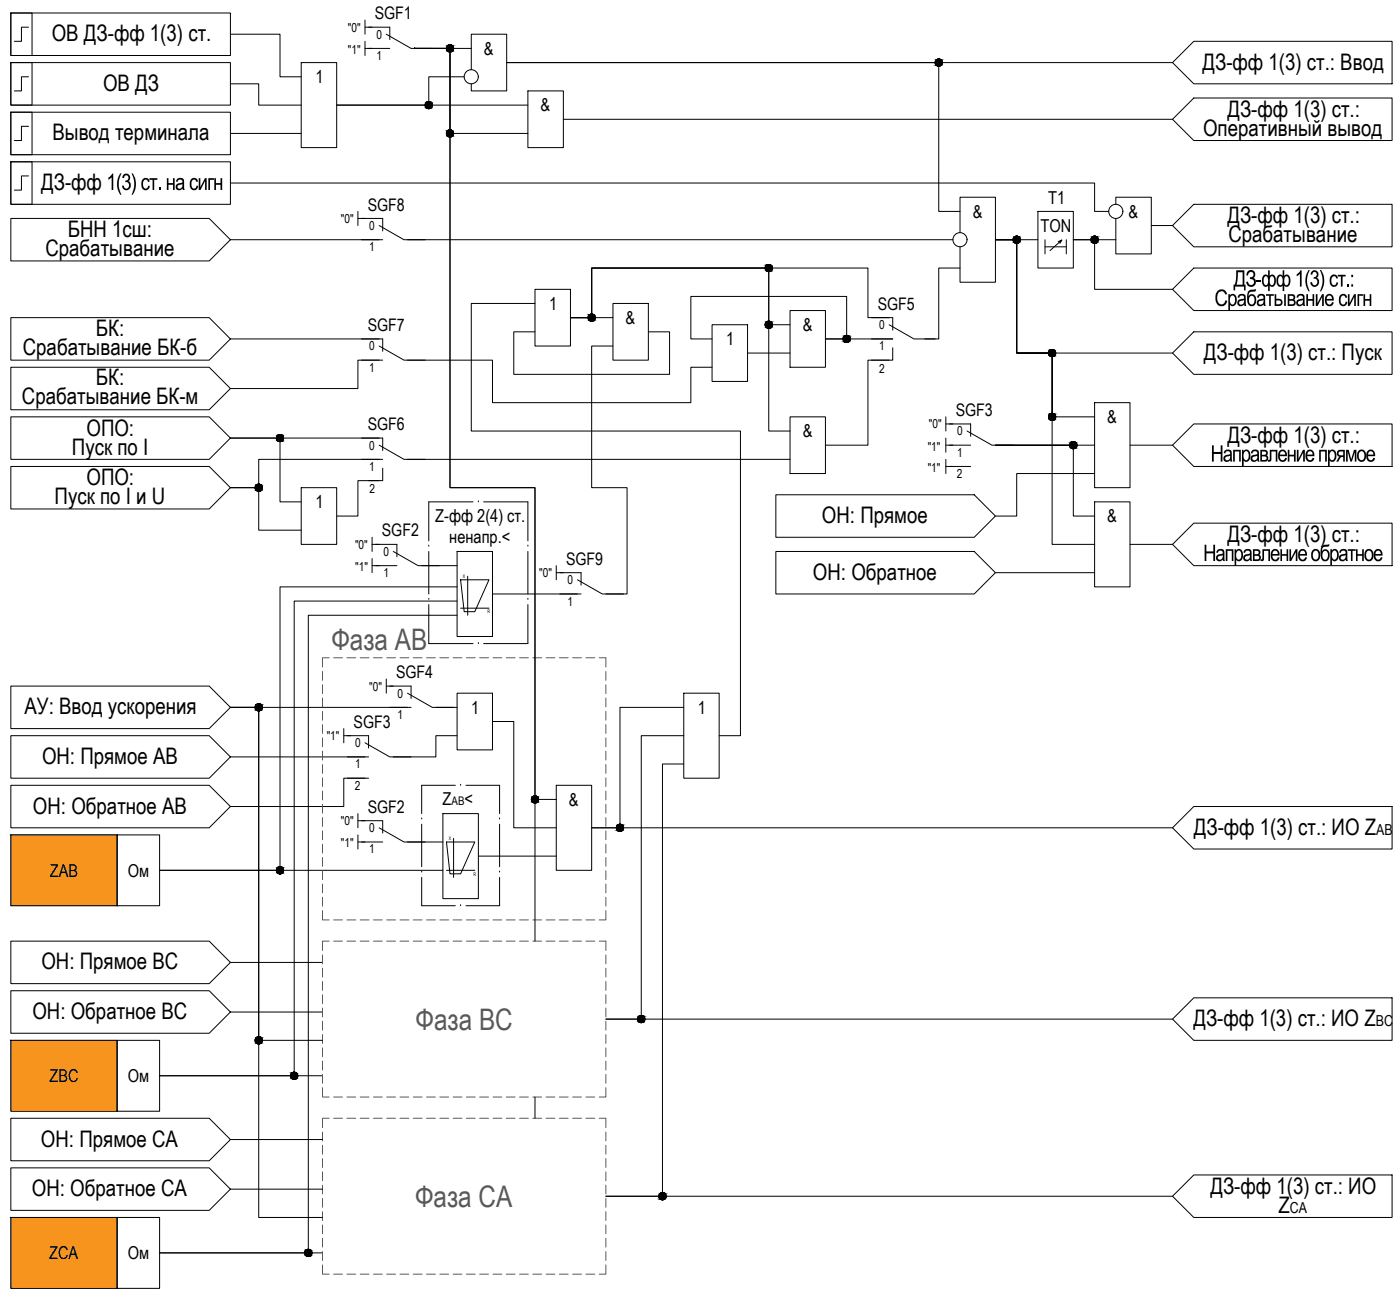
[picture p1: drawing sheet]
<svg xmlns="http://www.w3.org/2000/svg" width="844mm" height="780mm" viewBox="0 0 844 780" stroke-linecap="round" stroke-linejoin="round" font-family="sans-serif">
<!-- layer: 0 -->
<g fill="#f7941d" stroke="#f7941d" stroke-width=".6">
<path d="M7 503l64 43v-43zM7 503l64 43h-64z"/>
<path d="M7 627l64 43v-43zM7 627l64 43h-64z"/>
<path d="M7 734l64 42v-42zM7 734l64 42h-64z"/>
</g>
<g fill="none" stroke="#000" stroke-width=".6">
<path d="M7 8h12v25h-12zM7 8h132v25h-132zM17 16h-4v9h-4M220 12v9M220 16h4M7 38h12v25h-12zM7 38h132v25h-132zM139 21h30v25h13M182 38h21v51h-21zM220 25v8M220 29h4M250 29h.1"/>
<path d="M250 29h21v51h47M250 29h21v265h51v188h13M250 29h21v265h51v273M250 29h34M707 38h-402h261v89h13M719 25h120v26h-120l-12-13zM17 46h-4v9h-4M139 51h17v12h26M280 46h-22v17h-55h115M284 42v-21h21v34h-21v-4M318 55h22v34h-22zM719 59h120v26h-120l-12-13z"/>
<path d="M7 68h12v25h-12zM7 68h132v25h-132zM17 76h-4v9h-4M340 72h367M7 97h12v26h-12zM7 97h132v26h-132zM139 80h43M17 106h-4v9h-4M139 110h521v17h8M7 132h119l13 12-13 13h-119zM216 127v9M216 132h4"/>
<path d="M626 127h21v35h-21zM672 123v-4h22v34h-22v-21M694 136h13M707 136l12-13h120v26h-120zM139 144h90M246 144h328M579 140v-21h21v51h-21v-21M626 144h-26h13v69h94M630 144v9M630 149h13M638 146l2-1-7 6M640 145l-1 2"/>
<path d="M643 144v9M672 144h-25h13v30h47M322 174h22v34h-22zM579 162h-13v42h-9M719 162h120v25h-120l-12-13zM7 191h119l13 13-13 13h-119zM322 183h-38v77h162v183h-13M322 200h-12v26h94v-26h-13M344 191h13v-29h106v98h13M344 191h13v-29h106v34h13M344 191h13v-29h166v29h13M344 191h25"/>
<path d="M369 183h22v34h-22zM429 196h22v34h-22zM476 187h21v34h-21zM139 204h90M229 217h-13v17h-77M246 217h51v26h119v-22h13M369 208h-12v86h21v64h-13M429 204h-13v-25h94v25h-13h41M451 213h25M536 217h-13v51h-26M538 210v7h-13M707 213l12-13h120v26h-120z"/>
<path d="M7 221h119l13 13-13 13h-119zM7 251h119l13 13-13 13h-119zM476 251h21v34h-21zM570 251v9M570 255h4M660 251h-26v-38h-21v-69h-13h13v69h21v115h26M660 243h21v51h-21zM139 264h30v38h13M139 264h90M229 277h-73v17h-17M246 277h230M570 264v9"/>
<path d="M570 277v8M570 268h4M660 268h-60h47v43h13M681 268h26M707 268l12-13h120v26h-120zM7 281h119l13 13-13 13h-119zM139 294h17v25h26M182 294h21v34h-21zM229 290h-13v21h-13M231 282v8h-9M468 298h119l13 13-13 13h-119zM570 281h15"/>
<path d="M660 285h-47v26h-13M660 302h21v52h-21zM224 328h5M224 324v8M224 337v8M275 332h22v51h-22zM468 332h119l13 13-13 13h-119zM681 328h26M707 328l12-13h120v26h-120zM224 341h5M254 341h21M275 354h-106v170h-73h171"/>
<path d="M278 349h17l-9 20h-6zM282 347v24M297 358h51M335 341v8M335 345h5M600 345h60M275 362h-98v286h-81h98M275 371h-89v384h-90h98M278 366h17M233 409v9M233 413h4M275 418h22v34h-22z"/>
<path d="M412 418h21v51h-21zM139 426l-13 13h-119v-26h119l13 13h107M139 426h17v201h38M139 426h17v308h38M207 439v9M263 426h12M297 435h13v64h25M412 426h-38v73h-17h350M7 443h119l13 13-13 13h-119zM139 456h81M207 443h4M275 443h-12v13h-26"/>
<path d="M412 443h-26v171h-21h342M7 473h119l13 13-13 13h-119zM209 469h13M220 469h-13v17h-68M335 473h22v51h-22zM412 460h-13v261h-34h342M216 490v9M216 494h4M267 490h21v51h-21zM707 499l12-13h120v26h-120zM7 503h64v43h-64zM71 503h25v43h-25z"/>
<path d="M216 503v9M216 507h4M246 507h21M269 507h17l-8 20h-7zM273 505v24M288 516h47M269 524h17M7 567h119l13 13-13 13h-119zM139 580h55M7 597h119l13 13-13 13h-119zM139 610h55M707 614l12-13h120v26h-120z"/>
<path d="M7 627h64v43h-64zM71 627h25v43h-25zM7 674h119l13 13-13 12h-119zM322 661v13M139 687h55M7 704h119l13 12-13 13h-119zM139 716h55M7 734h64v42h-64zM71 734h25v42h-25zM707 721l12-13h120v26h-120z"/>
<circle cx="271" cy="29" r="2.1"/>
<circle cx="566" cy="38" r="2.1"/>
<circle cx="284" cy="46" r="4"/>
<circle cx="258" cy="63" r="2.1"/>
<circle cx="271" cy="80" r="2.1"/>
<circle cx="672" cy="127" r="4"/>
<circle cx="579" cy="144" r="4"/>
<circle cx="613" cy="144" r="2.1"/>
<circle cx="660" cy="144" r="2.1"/>
<circle cx="463" cy="161" r="2.1"/>
<circle cx="357" cy="191" r="2.1"/>
<circle cx="463" cy="196" r="2.1"/>
<circle cx="510" cy="204" r="2.1"/>
<circle cx="634" cy="213" r="2.1"/>
<circle cx="634" cy="251" r="2.1"/>
<circle cx="169" cy="264" r="2.1"/>
<circle cx="647" cy="268" r="2.1"/>
<circle cx="156" cy="294" r="2.1"/>
<circle cx="156" cy="426" r="2.1"/>
<circle cx="322" cy="482" r="2.1"/>
<circle cx="374" cy="499" r="2.1"/>
<circle cx="169" cy="524" r="2.1"/>
<circle cx="386" cy="614" r="2.1"/>
<circle cx="156" cy="627" r="2.1"/>
<circle cx="177" cy="648" r="2.1"/>
<circle cx="399" cy="721" r="2.1"/>
<circle cx="186" cy="755" r="2.1"/>
</g>
<g fill="#000" stroke="#000" stroke-width=".6">
<path d="M271 31h1zM565 40h1zM565 36h1zM258 65h1zM258 61h1zM271 82v1zM271 82h1zM463 159h1zM612 147h1zM612 142h1zM659 147h1zM659 142h1z"/>
<path d="M463 164h1zM356 193h1zM356 189h1zM463 198h1zM463 194h1zM510 206h1zM510 202h1zM634 215h1zM634 253h1zM168 266h1zM168 262h1zM646 270h1z"/>
<path d="M646 266h1zM322 480h1zM322 484h1zM373 497h1zM373 501h1zM168 526h1zM168 522h1zM386 616h1zM386 612h1zM177 650h1zM177 646h1zM399 719h1z"/>
<path d="M399 723h1zM185 757h1zM185 753h1z"/>
<path d="M271 27h1zM271 27h1z"/>
<path d="M271 27h1zM271 27h1z"/>
<path d="M271 27h1zM270 27h2z"/>
<path d="M271 31h1zM271 31h1z"/>
<path d="M270 27h2zM270 27h2z"/>
<path d="M270 31h2zM270 31h2z"/>
<path d="M270 27h2zM270 27h2z"/>
<path d="M270 31h2zM270 31h2z"/>
<path d="M270 27l3 1zM270 28h3z"/>
<path d="M270 31h2zM270 31h2z"/>
<path d="M270 28h3zM270 28h3z"/>
<path d="M270 31h3zM270 31h2z"/>
<path d="M270 28h3zM270 28h3z"/>
<path d="M270 31h3zM270 31h3z"/>
<path d="M270 28h3zM270 28h3z"/>
<path d="M270 30h3zM270 30l3 1z"/>
<path d="M269 28h4zM269 28h4z"/>
<path d="M269 30h4zM269 30h4z"/>
<path d="M269 28h4zM269 28h4z"/>
<path d="M269 30h4zM269 30h4z"/>
<path d="M269 28l4 1zM269 28l4 1z"/>
<path d="M269 30h4zM269 30h4z"/>
<path d="M269 29h4zM269 29h4z"/>
<path d="M269 30h4zM269 30h4z"/>
<path d="M269 29h4zM269 29h4z"/>
<path d="M269 29h4zM269 29h4z"/>
<path d="M269 29l4 1zM269 29l4 1z"/>
<path d="M269 30h4zM269 30h4z"/>
<path d="M269 29h4zM269 29h4z"/>
<path d="M565 40h1zM565 40h1z"/>
<path d="M565 36h1zM565 36h1z"/>
<path d="M565 36h1zM565 36h1z"/>
<path d="M565 36h2zM565 36h2z"/>
<path d="M565 40h1zM565 40h1z"/>
<path d="M565 36h2zM565 36h2z"/>
<path d="M565 40h2zM565 40h1z"/>
<path d="M565 36h2zM565 36h2z"/>
<path d="M565 40h2zM565 40h2z"/>
<path d="M565 36h2zM564 36h3z"/>
<path d="M565 39h2zM565 39l2 1z"/>
<path d="M564 36h3zM564 36h3z"/>
<path d="M564 39h3zM564 39h3z"/>
<path d="M564 36h3zM564 36h3z"/>
<path d="M564 39h3zM564 39h3z"/>
<path d="M564 36l4 1zM564 36l4 1z"/>
<path d="M564 39h3zM564 39h3z"/>
<path d="M564 37h4zM564 37h4z"/>
<path d="M564 39h4zM564 39h3z"/>
<path d="M564 37h4zM564 37h4z"/>
<path d="M564 39h4zM564 39h4z"/>
<path d="M564 37h4zM564 37h4z"/>
<path d="M564 39h4zM564 39h4z"/>
<path d="M564 37h4zM564 37h4z"/>
<path d="M564 38h4zM564 38l4 1z"/>
<path d="M564 37l4 1zM564 37l4 1z"/>
<path d="M564 38h4zM564 38h4z"/>
<path d="M564 38h4zM564 38h4z"/>
<path d="M564 38h4zM564 38h4z"/>
<path d="M564 38h4zM564 38h4z"/>
<path d="M258 65h1zM258 65h1z"/>
<path d="M258 61h1zM258 61h1z"/>
<path d="M258 61h1zM258 61h1z"/>
<path d="M258 61h1zM258 61h1z"/>
<path d="M258 65h1zM258 65h1z"/>
<path d="M258 61h1zM257 61h2z"/>
<path d="M258 65h1zM258 65h1z"/>
<path d="M257 61l3 1zM257 62h3z"/>
<path d="M257 65h2zM257 65h2z"/>
<path d="M257 62h3zM257 62h3z"/>
<path d="M257 65h3zM257 65h2z"/>
<path d="M257 62h3zM257 62h3z"/>
<path d="M257 65h3zM257 65h3z"/>
<path d="M257 62h3zM257 62h3z"/>
<path d="M257 65h3zM257 65h3z"/>
<path d="M257 62h3zM257 62h3z"/>
<path d="M257 65h3zM257 65h3z"/>
<path d="M257 62h3zM257 62h3z"/>
<path d="M257 64h3zM257 64l3 1z"/>
<path d="M257 62l3 1zM257 62l3 1z"/>
<path d="M257 64h3zM257 64h3z"/>
<path d="M256 63h4zM256 63h4z"/>
<path d="M256 64h4zM256 64h4z"/>
<path d="M256 63h4zM256 63h4z"/>
<path d="M256 64h4zM256 64h4z"/>
<path d="M256 63h5zM256 63h5z"/>
<path d="M256 64h4zM256 64h4z"/>
<path d="M256 63h5zM256 63h5z"/>
<path d="M256 63l5 1zM256 63l5 1z"/>
<path d="M256 64h5zM256 64h4z"/>
<path d="M271 78h1zM271 78h1z"/>
<path d="M271 78h1zM271 78h1z"/>
<path d="M271 78h1zM270 78h2z"/>
<path d="M270 78l2 1zM270 79h2z"/>
<path d="M270 79h2zM270 79h2z"/>
<path d="M270 79h3zM270 79h3z"/>
<path d="M270 79h3zM270 79h3z"/>
<path d="M270 79h3zM270 79h3z"/>
<path d="M270 79h3zM270 79h3z"/>
<path d="M269 79h4zM269 79h4z"/>
<path d="M269 79l4 1zM269 79l4 1z"/>
<path d="M269 80h4zM269 80h4z"/>
<path d="M269 80h4zM269 80h4z"/>
<path d="M271 82h1zM271 82h1z"/>
<path d="M270 82h2zM270 82h2z"/>
<path d="M270 82h2zM270 82h2z"/>
<path d="M270 82h2zM270 82h2z"/>
<path d="M270 82h3zM270 82h2z"/>
<path d="M270 82h3zM270 82h3z"/>
<path d="M270 82h3zM270 82h3z"/>
<path d="M269 82h4zM269 82h4z"/>
<path d="M269 81h4zM269 81l4 1z"/>
<path d="M269 81h4zM269 81h4z"/>
<path d="M269 81h4zM269 81h4z"/>
<path d="M269 80h4zM269 80h4z"/>
<path d="M269 80h4zM269 80h4z"/>
<path d="M269 81h4zM269 81h4z"/>
<path d="M269 81h4zM269 81h4z"/>
<path d="M269 80h4zM269 80l4 1z"/>
<path d="M463 159h1zM463 159h1z"/>
<path d="M463 159l1 1zM463 160h1z"/>
<path d="M463 160h1zM462 160h2z"/>
<path d="M462 160h2zM462 160h2z"/>
<path d="M462 160h3zM462 160h3z"/>
<path d="M462 160h3zM462 160h3z"/>
<path d="M462 160h3zM462 160h3z"/>
<path d="M612 147h1zM612 147h1z"/>
<path d="M612 142h1zM612 142h1z"/>
<path d="M612 142h1zM612 142h1z"/>
<path d="M612 142h2zM612 142h2z"/>
<path d="M612 146h1zM612 146l1 1z"/>
<path d="M612 142l2 1zM612 143h2z"/>
<path d="M612 146h2zM612 146h1z"/>
<path d="M612 143h2zM612 143h2z"/>
<path d="M612 146h2zM612 146h2z"/>
<path d="M612 143h2zM611 143h3z"/>
<path d="M612 146h2zM612 146h2z"/>
<path d="M611 143h3zM611 143h3z"/>
<path d="M611 146h3zM611 146h3z"/>
<path d="M611 143h3zM611 143h3z"/>
<path d="M611 146h3zM611 146h3z"/>
<path d="M611 143h4zM611 143h4z"/>
<path d="M611 146h3zM611 146h3z"/>
<path d="M611 143h4zM611 143h4z"/>
<path d="M611 146h4zM611 146h3z"/>
<path d="M611 143l4 1zM611 143l4 1z"/>
<path d="M611 145h4zM611 145l4 1z"/>
<path d="M611 144h4zM611 144h4z"/>
<path d="M611 145h4zM611 145h4z"/>
<path d="M611 144h4zM611 144h4z"/>
<path d="M611 145h4zM611 145h4z"/>
<path d="M611 144h4zM611 144h4z"/>
<path d="M611 145h4zM611 145h4z"/>
<path d="M611 144h4zM611 144h4z"/>
<path d="M611 144l4 1zM611 144l4 1z"/>
<path d="M611 145h4zM611 145h4z"/>
<path d="M659 147h1zM659 147h1z"/>
<path d="M659 142h1zM659 142h1z"/>
<path d="M659 142h1zM659 142h1z"/>
<path d="M659 142h2zM659 142h2z"/>
<path d="M659 146h1zM659 146l1 1z"/>
<path d="M659 142l2 1zM659 143h2z"/>
<path d="M659 146h2zM659 146h1z"/>
<path d="M659 143h2zM658 143h3z"/>
<path d="M659 146h2zM659 146h2z"/>
<path d="M658 143h3zM658 143h3z"/>
<path d="M658 146h3zM658 146h3z"/>
<path d="M658 143h3zM658 143h3z"/>
<path d="M658 146h3zM658 146h3z"/>
<path d="M658 143h3zM658 143h3z"/>
<path d="M658 146h3zM658 146h3z"/>
<path d="M658 143h3zM658 143h3z"/>
<path d="M658 146h3zM658 146h3z"/>
<path d="M658 143h4zM658 143h4z"/>
<path d="M658 146h3zM658 146h3z"/>
<path d="M658 143l4 1zM658 143l4 1z"/>
<path d="M658 145h4zM658 145l3 1z"/>
<path d="M658 144h4zM658 144h4z"/>
<path d="M658 145h4zM658 145h4z"/>
<path d="M658 144h4zM658 144h4z"/>
<path d="M658 145h4zM658 145h4z"/>
<path d="M658 144h4zM658 144h4z"/>
<path d="M658 145h4zM658 145h4z"/>
<path d="M658 144h4zM658 144h4z"/>
<path d="M658 144l4 1zM658 144l4 1z"/>
<path d="M658 145h4zM658 145h4z"/>
<path d="M463 164h1zM463 164h1z"/>
<path d="M463 164h1zM463 164h1z"/>
<path d="M462 163h2zM462 163l2 1z"/>
<path d="M462 163h2zM462 163h2z"/>
<path d="M462 163h3zM462 163h2z"/>
<path d="M462 163h3zM462 163h3z"/>
<path d="M462 160h3zM462 160h3z"/>
<path d="M462 163h3zM462 163h3z"/>
<path d="M462 160h3zM462 160h3z"/>
<path d="M462 163h3zM462 163h3z"/>
<path d="M462 160l3 1zM462 160l3 1z"/>
<path d="M462 163h3zM462 163h3z"/>
<path d="M461 161h4zM461 161h4z"/>
<path d="M461 162h4zM461 162l4 1z"/>
<path d="M461 161h4zM461 161h4z"/>
<path d="M461 162h4zM461 162h4z"/>
<path d="M461 161h4zM461 161h4z"/>
<path d="M461 162h4zM461 162h4z"/>
<path d="M461 161h4zM461 161h4z"/>
<path d="M461 161l4 1zM461 161l4 1z"/>
<path d="M461 162h4zM461 162h4z"/>
<path d="M461 162h4zM461 162h4z"/>
<path d="M461 162h4zM461 162h4z"/>
<path d="M356 193l1 1zM356 194h1z"/>
<path d="M356 189h1zM356 189h1z"/>
<path d="M356 189h1zM356 189h1z"/>
<path d="M356 189h1zM356 189h1z"/>
<path d="M356 193h1zM356 193h1z"/>
<path d="M356 189l2 1zM356 190h2z"/>
<path d="M356 193h1zM356 193h1z"/>
<path d="M356 190h2zM355 190h3z"/>
<path d="M356 193h2zM356 193h1z"/>
<path d="M355 190h3zM355 190h3z"/>
<path d="M355 193h3zM355 193h3z"/>
<path d="M355 190h3zM355 190h3z"/>
<path d="M355 193h3zM355 193h3z"/>
<path d="M355 190h3zM355 190h3z"/>
<path d="M355 193h3zM355 193h3z"/>
<path d="M355 190h3zM355 190h3z"/>
<path d="M355 193h3zM355 193h3z"/>
<path d="M355 190h3zM355 190h3z"/>
<path d="M355 193h3zM355 193h3z"/>
<path d="M355 190l4 1zM355 190l4 1z"/>
<path d="M355 192h3zM355 192l3 1z"/>
<path d="M355 191h4zM355 191h4z"/>
<path d="M355 192h4zM355 192h3z"/>
<path d="M355 191h4zM355 191h4z"/>
<path d="M355 192h4zM355 192h4z"/>
<path d="M355 191h4zM355 191h4z"/>
<path d="M354 191h5zM354 191h5z"/>
<path d="M354 191l5 1zM354 191l5 1z"/>
<path d="M354 192h5zM354 192h5z"/>
<path d="M355 192h4zM355 192h4z"/>
<path d="M463 198h1zM463 198h1z"/>
<path d="M463 194h1zM463 194h1z"/>
<path d="M463 194h1zM463 194h1z"/>
<path d="M463 194h1zM462 194h2z"/>
<path d="M463 198h1zM463 198h1z"/>
<path d="M462 194h2zM462 194h2z"/>
<path d="M462 198h2zM462 198h2z"/>
<path d="M462 194h3zM462 194h3z"/>
<path d="M462 198h2zM462 198h2z"/>
<path d="M462 194h3zM462 194h3z"/>
<path d="M462 197h3zM462 197l2 1z"/>
<path d="M462 194h3zM462 194h3z"/>
<path d="M462 197h3zM462 197h3z"/>
<path d="M462 194h3zM462 194h3z"/>
<path d="M462 197h3zM462 197h3z"/>
<path d="M462 194l3 1zM462 194l3 1z"/>
<path d="M462 197h3zM462 197h3z"/>
<path d="M462 195h3zM462 195h3z"/>
<path d="M462 197h3zM462 197h3z"/>
<path d="M461 195h4zM461 195h4z"/>
<path d="M461 197h4zM461 197h4z"/>
<path d="M461 195h4zM461 195h4z"/>
<path d="M461 196h4zM461 196l4 1z"/>
<path d="M461 195h4zM461 195h4z"/>
<path d="M461 196h4zM461 196h4z"/>
<path d="M461 195h4zM461 195h4z"/>
<path d="M461 195l4 1zM461 195l4 1z"/>
<path d="M461 196h4zM461 196h4z"/>
<path d="M461 196h4zM461 196h4z"/>
<path d="M461 196h4zM461 196h4z"/>
<path d="M510 206h1zM510 206h1z"/>
<path d="M510 202h1zM510 202h1z"/>
<path d="M510 202h1zM510 202h1z"/>
<path d="M510 202h1zM509 202h2z"/>
<path d="M510 206h1zM510 206h1z"/>
<path d="M509 202h2zM509 202h2z"/>
<path d="M509 206h2zM509 206h2z"/>
<path d="M509 202h3zM509 202h3z"/>
<path d="M509 206h2zM509 206h2z"/>
<path d="M509 202l3 1zM509 203h3z"/>
<path d="M509 206h3zM509 206h2z"/>
<path d="M509 203h3zM509 203h3z"/>
<path d="M509 206h3zM509 206h3z"/>
<path d="M509 203h3zM509 203h3z"/>
<path d="M509 206h3zM509 206h3z"/>
<path d="M509 203h3zM508 203h4z"/>
<path d="M509 206h3zM509 206h3z"/>
<path d="M508 203h4zM508 203h4z"/>
<path d="M508 205h4zM508 205l4 1z"/>
<path d="M508 203h4zM508 203h4z"/>
<path d="M508 205h4zM508 205h4z"/>
<path d="M508 203l4 1zM508 203l4 1z"/>
<path d="M508 205h4zM508 205h4z"/>
<path d="M508 204h4zM508 204h4z"/>
<path d="M508 205h4zM508 205h4z"/>
<path d="M508 204h4zM508 204h4z"/>
<path d="M508 204h4zM508 204h4z"/>
<path d="M508 204l4 1zM508 204l4 1z"/>
<path d="M508 205h4zM508 205h4z"/>
<path d="M508 204h4zM508 204h4z"/>
<path d="M634 211h1zM634 211h1z"/>
<path d="M634 211h1zM633 211h2z"/>
<path d="M633 211h2zM633 211h2z"/>
<path d="M633 215h2zM633 215h2z"/>
<path d="M633 211h2zM633 211h2z"/>
<path d="M633 215h2zM633 215h2z"/>
<path d="M633 211h2zM633 211h2z"/>
<path d="M633 215h2zM633 215h2z"/>
<path d="M633 211h2zM633 211h2z"/>
<path d="M633 214h2zM633 214l2 1z"/>
<path d="M633 211h3zM633 211h3z"/>
<path d="M633 214h2zM633 214h2z"/>
<path d="M633 211h3zM632 211h4z"/>
<path d="M633 214h3zM633 214h2z"/>
<path d="M632 211l4 1zM632 211l4 1z"/>
<path d="M632 214h4zM632 214h4z"/>
<path d="M632 212h4zM632 212h4z"/>
<path d="M632 214h4zM632 214h4z"/>
<path d="M632 212h4zM632 212h4z"/>
<path d="M632 214h4zM632 214h4z"/>
<path d="M632 212h4zM632 212h4z"/>
<path d="M632 214h4zM632 214h4z"/>
<path d="M632 212h4zM632 212h4z"/>
<path d="M632 213h4zM632 213l4 1z"/>
<path d="M632 212l4 1zM632 212l4 1z"/>
<path d="M632 213h4zM632 213h4z"/>
<path d="M632 213h4zM632 213h4z"/>
<path d="M632 213h4zM632 213h4z"/>
<path d="M632 213h4zM632 213h4z"/>
<path d="M634 249h1zM634 249h1z"/>
<path d="M634 249h1zM633 249h2z"/>
<path d="M633 249h2zM633 249h2z"/>
<path d="M633 253h2zM633 253h2z"/>
<path d="M633 249h2zM633 249h2z"/>
<path d="M633 253h2zM633 253h2z"/>
<path d="M633 249h2zM633 249h2z"/>
<path d="M633 253h2zM633 253h2z"/>
<path d="M633 249l2 1zM633 250h2z"/>
<path d="M633 253h2zM633 253h2z"/>
<path d="M633 250h3zM633 250h3z"/>
<path d="M633 253h2zM633 253h2z"/>
<path d="M633 250h3zM633 250h3z"/>
<path d="M633 253h3zM633 253h2z"/>
<path d="M632 250h4zM632 250h4z"/>
<path d="M632 252h4zM632 252l4 1z"/>
<path d="M632 250h4zM632 250h4z"/>
<path d="M632 252h4zM632 252h4z"/>
<path d="M632 250h4zM632 250h4z"/>
<path d="M632 252h4zM632 252h4z"/>
<path d="M632 250l4 1zM632 250l4 1z"/>
<path d="M632 252h4zM632 252h4z"/>
<path d="M632 251h4zM632 251h4z"/>
<path d="M632 252h4zM632 252h4z"/>
<path d="M632 251h4zM632 251h4z"/>
<path d="M632 252h4zM632 252h4z"/>
<path d="M632 251h4zM632 251h4z"/>
<path d="M632 251h4zM632 251h4z"/>
<path d="M632 251h4zM632 251l4 1z"/>
<path d="M168 266h1zM168 266h1z"/>
<path d="M168 262h1zM168 262h1z"/>
<path d="M168 262h1zM168 262h1z"/>
<path d="M168 262h2zM168 262h2z"/>
<path d="M168 266h1zM168 266h1z"/>
<path d="M168 262h2zM168 262h2z"/>
<path d="M168 266h2zM168 266h1z"/>
<path d="M168 262h2zM168 262h2z"/>
<path d="M168 266h2zM168 266h2z"/>
<path d="M168 262h2zM167 262h3z"/>
<path d="M168 266h2zM168 266h2z"/>
<path d="M167 262l3 1zM167 262l3 1z"/>
<path d="M167 266h3zM167 266h3z"/>
<path d="M167 263h3zM167 263h3z"/>
<path d="M167 265h3zM167 265l3 1z"/>
<path d="M167 263h4zM167 263h4z"/>
<path d="M167 265h3zM167 265h3z"/>
<path d="M167 263h4zM167 263h4z"/>
<path d="M167 265h4zM167 265h3z"/>
<path d="M167 263h4zM167 263h4z"/>
<path d="M167 265h4zM167 265h4z"/>
<path d="M167 263h4zM167 263h4z"/>
<path d="M167 265h4zM167 265h4z"/>
<path d="M167 263l4 1zM167 263l4 1z"/>
<path d="M167 265h4zM167 265h4z"/>
<path d="M167 264h4zM167 264h4z"/>
<path d="M167 264h4zM167 264l4 1z"/>
<path d="M167 264h4zM167 264h4z"/>
<path d="M167 264h4zM167 264h4z"/>
<path d="M167 264h4zM167 264h4z"/>
<path d="M646 266h2zM646 266h2z"/>
<path d="M646 266h2zM646 266h2z"/>
<path d="M646 270h2zM646 270h1z"/>
<path d="M646 266h2zM646 266h2z"/>
<path d="M646 270h2zM646 270h2z"/>
<path d="M646 266h2zM646 266h2z"/>
<path d="M646 270h2zM646 270h2z"/>
<path d="M646 266l2 1zM645 267h3z"/>
<path d="M646 270h2zM646 270h2z"/>
<path d="M645 267h3zM645 267h3z"/>
<path d="M645 270h3zM645 270h3z"/>
<path d="M645 267h4zM645 267h4z"/>
<path d="M645 270h3zM645 270h3z"/>
<path d="M645 267h4zM645 267h4z"/>
<path d="M645 270h4zM645 270h3z"/>
<path d="M645 267h4zM645 267h4z"/>
<path d="M645 269h4zM645 269l4 1z"/>
<path d="M645 267h4zM645 267h4z"/>
<path d="M645 269h4zM645 269h4z"/>
<path d="M645 267l4 1zM645 267l4 1z"/>
<path d="M645 269h4zM645 269h4z"/>
<path d="M645 268h4zM645 268h4z"/>
<path d="M645 269h4zM645 269h4z"/>
<path d="M645 268h4zM645 268h4z"/>
<path d="M645 268h4zM645 268h4z"/>
<path d="M645 268l4 1zM645 268l4 1z"/>
<path d="M645 269h4zM645 269h4z"/>
<path d="M645 268h4zM645 268h4z"/>
<path d="M156 292h1zM155 292h2z"/>
<path d="M155 292h2zM155 292h2z"/>
<path d="M155 296h2zM155 296h1z"/>
<path d="M155 292h2zM155 292h2z"/>
<path d="M155 296h2zM155 296h2z"/>
<path d="M155 292h2zM155 292h2z"/>
<path d="M155 296h2zM155 296h2z"/>
<path d="M155 292h2zM155 292h2z"/>
<path d="M155 296h2zM155 296h2z"/>
<path d="M155 292h2zM155 292h2z"/>
<path d="M155 295h2zM155 295l2 1z"/>
<path d="M154 292l4 1zM154 293h4z"/>
<path d="M154 295h3zM154 295h3z"/>
<path d="M154 293h4zM154 293h4z"/>
<path d="M154 295h4zM154 295h3z"/>
<path d="M154 293h4zM154 293h4z"/>
<path d="M154 295h4zM154 295h4z"/>
<path d="M154 293h4zM154 293h4z"/>
<path d="M154 295h4zM154 295h4z"/>
<path d="M154 293h4zM154 293h4z"/>
<path d="M154 295h4zM154 295h4z"/>
<path d="M154 293h4zM154 293h4z"/>
<path d="M154 294h4zM154 294l4 1z"/>
<path d="M154 293l4 1zM154 293l4 1z"/>
<path d="M154 294h4zM154 294h4z"/>
<path d="M154 294h4zM154 294h4z"/>
<path d="M154 294h4zM154 294h4z"/>
<path d="M154 294h4zM154 294h4z"/>
<path d="M156 424h1zM155 424h2z"/>
<path d="M155 424h2zM155 424h2z"/>
<path d="M155 428h2zM155 428h1z"/>
<path d="M155 424h2zM155 424h2z"/>
<path d="M155 428h2zM155 428h2z"/>
<path d="M155 424h2zM155 424h2z"/>
<path d="M155 428h2zM155 428h2z"/>
<path d="M155 424l2 1zM155 425h2z"/>
<path d="M155 428h2zM155 428h2z"/>
<path d="M155 425h2zM155 425h2z"/>
<path d="M155 428h2zM155 428h2z"/>
<path d="M154 425h4zM154 425h4z"/>
<path d="M154 428h3zM154 428h3z"/>
<path d="M154 425h4zM154 425h4z"/>
<path d="M154 428h4zM154 428h3z"/>
<path d="M154 425h4zM154 425h4z"/>
<path d="M154 427h4zM154 427l4 1z"/>
<path d="M154 425h4zM154 425h4z"/>
<path d="M154 427h4zM154 427h4z"/>
<path d="M154 425l4 1zM154 425l4 1z"/>
<path d="M154 427h4zM154 427h4z"/>
<path d="M154 426h4zM154 426h4z"/>
<path d="M154 427h4zM154 427h4z"/>
<path d="M154 426h4zM154 426h4z"/>
<path d="M154 426h4zM154 426h4z"/>
<path d="M154 426l4 1zM154 426l4 1z"/>
<path d="M154 427h4zM154 427h4z"/>
<path d="M154 426h4zM154 426h4z"/>
<path d="M322 480h1zM322 480h1z"/>
<path d="M322 480h1zM322 480h1z"/>
<path d="M322 480h1zM322 480h1z"/>
<path d="M322 480h1zM321 480h2z"/>
<path d="M321 480h3zM321 480h3z"/>
<path d="M321 480h3zM321 480h3z"/>
<path d="M322 484h1zM322 484h1z"/>
<path d="M322 484h1zM322 484h1z"/>
<path d="M322 484h1zM322 484h1z"/>
<path d="M321 484h2zM321 484h2z"/>
<path d="M321 483h3zM321 483l2 1z"/>
<path d="M321 480h3zM321 480h3z"/>
<path d="M321 483h3zM321 483h3z"/>
<path d="M321 480h3zM321 480h3z"/>
<path d="M321 483h3zM321 483h3z"/>
<path d="M321 480l3 1zM321 480l3 1z"/>
<path d="M321 483h3zM321 483h3z"/>
<path d="M321 481h3zM321 481h3z"/>
<path d="M321 483h3zM321 483h3z"/>
<path d="M321 481h3zM321 481h3z"/>
<path d="M321 483h3zM321 483h3z"/>
<path d="M320 481h4zM320 481h4z"/>
<path d="M320 482h4zM320 482l4 1z"/>
<path d="M320 481h5zM320 481h5z"/>
<path d="M320 482h4zM320 482h4z"/>
<path d="M320 481h5zM320 481h5z"/>
<path d="M320 481l5 1zM320 481l5 1z"/>
<path d="M320 482h5zM320 482h5z"/>
<path d="M320 482h5zM320 482h4z"/>
<path d="M320 482h5zM320 482h5z"/>
<path d="M373 497h1zM373 497h1z"/>
<path d="M373 497h1zM373 497h1z"/>
<path d="M373 497h2zM373 497h2z"/>
<path d="M373 497h2zM373 497h2z"/>
<path d="M373 497h2zM373 497h2z"/>
<path d="M372 497h3zM372 497h3z"/>
<path d="M372 497h3zM372 497h3z"/>
<path d="M372 497h3zM372 497h3z"/>
<path d="M372 497l3 1zM372 497l3 1z"/>
<path d="M372 498h4zM372 498h4z"/>
<path d="M372 500h3zM372 500h3z"/>
<path d="M372 498h4zM372 498h4z"/>
<path d="M372 500h4zM372 500h3z"/>
<path d="M372 498h4zM372 498h4z"/>
<path d="M372 500h4zM372 500h4z"/>
<path d="M372 498h4zM372 498h4z"/>
<path d="M372 499h4zM372 499l4 1z"/>
<path d="M372 498l4 1zM372 498l4 1z"/>
<path d="M372 499h4zM372 499h4z"/>
<path d="M372 499h4zM372 499h4z"/>
<path d="M372 499h4zM372 499h4z"/>
<path d="M372 499h4zM372 499h4z"/>
<path d="M373 501h1zM373 501h1z"/>
<path d="M373 501h1zM373 501h1z"/>
<path d="M373 501h2zM373 501h1z"/>
<path d="M373 501h2zM373 501h2z"/>
<path d="M372 501h3zM372 501h3z"/>
<path d="M372 500h3zM372 500l3 1z"/>
<path d="M372 500h3zM372 500h3z"/>
<path d="M372 500h3zM372 500h3z"/>
<path d="M168 526l1 1zM168 527h1z"/>
<path d="M168 522h1zM168 522h1z"/>
<path d="M168 522h1zM168 522h1z"/>
<path d="M168 522h2zM168 522h2z"/>
<path d="M168 526h1zM168 526h1z"/>
<path d="M168 522l2 1zM168 523h2z"/>
<path d="M168 526h2zM168 526h1z"/>
<path d="M168 523h2zM168 523h2z"/>
<path d="M168 526h2zM168 526h2z"/>
<path d="M168 523h2zM167 523h3z"/>
<path d="M168 526h2zM168 526h2z"/>
<path d="M167 523h3zM167 523h3z"/>
<path d="M167 526h3zM167 526h3z"/>
<path d="M167 523h3zM167 523h3z"/>
<path d="M167 526h3zM167 526h3z"/>
<path d="M167 523h4zM167 523h4z"/>
<path d="M167 526h3zM167 526h3z"/>
<path d="M167 523h4zM167 523h4z"/>
<path d="M167 526h4zM167 526h3z"/>
<path d="M167 523l4 1zM167 523l4 1z"/>
<path d="M167 525h4zM167 525l4 1z"/>
<path d="M167 524h4zM167 524h4z"/>
<path d="M167 525h4zM167 525h4z"/>
<path d="M167 524h4zM167 524h4z"/>
<path d="M167 525h4zM167 525h4z"/>
<path d="M167 524h4zM167 524h4z"/>
<path d="M167 525h4zM167 525h4z"/>
<path d="M167 524h4zM167 524h4z"/>
<path d="M167 524l4 1zM167 524l4 1z"/>
<path d="M167 525h4zM167 525h4z"/>
<path d="M386 616h1zM386 616h1z"/>
<path d="M386 612h1zM386 612h1z"/>
<path d="M386 612h1zM386 612h1z"/>
<path d="M386 612h1zM386 612h1z"/>
<path d="M386 616h1zM386 616h1z"/>
<path d="M386 612h2zM385 612h3z"/>
<path d="M386 616h1zM386 616h1z"/>
<path d="M385 612h3zM385 612h3z"/>
<path d="M385 616h3zM385 616h2z"/>
<path d="M385 612h3zM385 612h3z"/>
<path d="M385 616h3zM385 616h3z"/>
<path d="M385 612l3 1zM385 612l3 1z"/>
<path d="M385 616h3zM385 616h3z"/>
<path d="M385 613h3zM385 613h3z"/>
<path d="M385 615h3zM385 615l3 1z"/>
<path d="M385 613h3zM385 613h3z"/>
<path d="M385 615h3zM385 615h3z"/>
<path d="M385 613h3zM385 613h3z"/>
<path d="M385 615h3zM385 615h3z"/>
<path d="M385 613h3zM385 613h3z"/>
<path d="M385 615h3zM385 615h3z"/>
<path d="M384 613h5zM384 613h5z"/>
<path d="M384 615h4zM384 615h4z"/>
<path d="M384 613l5 1zM384 613l5 1z"/>
<path d="M384 615h5zM384 615h4z"/>
<path d="M384 614h5zM384 614h5z"/>
<path d="M384 614h5zM384 614l5 1z"/>
<path d="M384 614h5zM384 614h5z"/>
<path d="M384 614h5zM384 614h5z"/>
<path d="M384 614h5zM384 614h5z"/>
<path d="M156 625h1zM155 625h2z"/>
<path d="M155 625h2zM155 625h2z"/>
<path d="M155 629h2zM155 629h1z"/>
<path d="M155 625h2zM155 625h2z"/>
<path d="M155 629h2zM155 629h2z"/>
<path d="M155 625h2zM155 625h2z"/>
<path d="M155 629h2zM155 629h2z"/>
<path d="M155 625h2zM155 625h2z"/>
<path d="M155 629h2zM155 629h2z"/>
<path d="M155 625h2zM155 625h2z"/>
<path d="M155 628h2zM155 628l2 1z"/>
<path d="M154 625l4 1zM154 625l4 1z"/>
<path d="M154 628h3zM154 628h3z"/>
<path d="M154 626h4zM154 626h4z"/>
<path d="M154 628h4zM154 628h3z"/>
<path d="M154 626h4zM154 626h4z"/>
<path d="M154 628h4zM154 628h4z"/>
<path d="M154 626h4zM154 626h4z"/>
<path d="M154 628h4zM154 628h4z"/>
<path d="M154 626h4zM154 626h4z"/>
<path d="M154 628h4zM154 628h4z"/>
<path d="M154 626h4zM154 626h4z"/>
<path d="M154 627h4zM154 627l4 1z"/>
<path d="M154 626l4 1zM154 626l4 1z"/>
<path d="M154 627h4zM154 627h4z"/>
<path d="M154 627h4zM154 627h4z"/>
<path d="M154 627h4zM154 627h4z"/>
<path d="M154 627h4zM154 627h4z"/>
<path d="M177 650h1zM177 650h1z"/>
<path d="M177 646h1zM177 646h1z"/>
<path d="M177 646h1zM177 646h1z"/>
<path d="M177 646h1zM176 646h2z"/>
<path d="M177 650h1zM177 650h1z"/>
<path d="M176 646h2zM176 646h2z"/>
<path d="M176 650h2zM176 650h2z"/>
<path d="M176 646h3zM176 646h3z"/>
<path d="M176 650h2zM176 650h2z"/>
<path d="M176 646l3 1zM176 647h3z"/>
<path d="M176 650h3zM176 650h2z"/>
<path d="M176 647h3zM176 647h3z"/>
<path d="M176 650h3zM176 650h3z"/>
<path d="M176 647h3zM176 647h3z"/>
<path d="M176 650h3zM176 650h3z"/>
<path d="M176 647h3zM176 647h3z"/>
<path d="M176 649h3zM176 649l3 1z"/>
<path d="M176 647h3zM176 647h3z"/>
<path d="M176 649h3zM176 649h3z"/>
<path d="M175 647h4zM175 647h4z"/>
<path d="M175 649h4zM175 649h4z"/>
<path d="M175 647l4 1zM175 647l4 1z"/>
<path d="M175 649h4zM175 649h4z"/>
<path d="M175 648h4zM175 648h4z"/>
<path d="M175 649h4zM175 649h4z"/>
<path d="M175 648h4zM175 648h4z"/>
<path d="M175 649h4zM175 649h4z"/>
<path d="M175 648h4zM175 648h4z"/>
<path d="M175 648h4zM175 648h4z"/>
<path d="M175 648h4zM175 648l4 1z"/>
<path d="M399 719h1zM399 719h1z"/>
<path d="M399 719h1zM399 719h1z"/>
<path d="M399 719h1zM398 719h2z"/>
<path d="M398 719h2zM398 719h2z"/>
<path d="M398 719h3zM398 719h3z"/>
<path d="M398 719h3zM398 719h3z"/>
<path d="M398 719h3zM398 719h3z"/>
<path d="M398 719h3zM398 719h3z"/>
<path d="M398 719l3 1zM398 719l3 1z"/>
<path d="M397 720h4zM397 720h4z"/>
<path d="M397 720h4zM397 720h4z"/>
<path d="M397 720h4zM397 720h4z"/>
<path d="M399 723h1zM399 723h1z"/>
<path d="M399 723h1zM399 723h1z"/>
<path d="M398 723h2zM398 723h2z"/>
<path d="M398 723h2zM398 723h2z"/>
<path d="M398 723h3zM398 723h2z"/>
<path d="M398 722h3zM398 722l3 1z"/>
<path d="M398 722h3zM398 722h3z"/>
<path d="M398 722h3zM398 722h3z"/>
<path d="M397 722h4zM397 722h4z"/>
<path d="M397 722h4zM397 722h4z"/>
<path d="M397 722h4zM397 722h4z"/>
<path d="M397 720h4zM397 720h4z"/>
<path d="M397 721h4zM397 721l4 1z"/>
<path d="M397 720l4 1zM397 720l4 1z"/>
<path d="M397 721h4zM397 721h4z"/>
<path d="M397 721h4zM397 721h4z"/>
<path d="M397 721h4zM397 721h4z"/>
<path d="M397 721h4zM397 721h4z"/>
<path d="M185 753h1zM185 753h1z"/>
<path d="M185 753h2zM185 753h2z"/>
<path d="M185 757h1zM185 757h1z"/>
<path d="M185 753h2zM185 753h2z"/>
<path d="M185 757h2zM185 757h1z"/>
<path d="M185 753h2zM185 753h2z"/>
<path d="M185 757h2zM185 757h2z"/>
<path d="M185 753h2zM184 753h3z"/>
<path d="M185 757h2zM185 757h2z"/>
<path d="M184 753h3zM184 753h3z"/>
<path d="M184 756h3zM184 756l3 1z"/>
<path d="M184 753l4 1zM184 753l4 1z"/>
<path d="M184 756h3zM184 756h3z"/>
<path d="M184 754h4zM184 754h4z"/>
<path d="M184 756h4zM184 756h3z"/>
<path d="M184 754h4zM184 754h4z"/>
<path d="M184 756h4zM184 756h4z"/>
<path d="M184 754h4zM184 754h4z"/>
<path d="M184 756h4zM184 756h4z"/>
<path d="M184 754h4zM184 754h4z"/>
<path d="M184 756h4zM184 756h4z"/>
<path d="M184 754l4 1zM184 754l4 1z"/>
<path d="M184 756h4zM184 756h4z"/>
<path d="M184 755h4zM184 755h4z"/>
<path d="M184 755h4zM184 755h4z"/>
<path d="M184 755h4zM184 755h4z"/>
<path d="M184 755h4zM184 755l4 1z"/>
<path d="M184 755h4zM184 755h4z"/>
</g>
<g fill="none" stroke="#000" stroke-width=".6">
<path d="M222 16h13v8M222 29h13M233 21l15 8h13M218 132h13v7M229 136l14 8h13M218 144h13M525 191h13v8M536 196l15 8h13M218 204h13v8M218 217h13M229 208l14 9h13M525 204h13"/>
<path d="M572 255h13v8M583 260l15 8h13M218 264h13v7M218 277h13M229 268l14 9h13M572 268h13M285 302h-27v24M288 302h.1M291 302h27v24M226 328h13v7M237 332l15 9h13M258 329h.1"/>
<path d="M258 332v26M318 329h.1M318 332v26M226 341h13M337 345h13v8M337 358h13M348 349l15 9h13M258 361h.1M258 364v24h27M318 361h.1M318 364v24h-27M288 388h.1"/>
<path d="M235 413h13v8M246 418l15 8h12M235 426h13M209 443h13v8M209 456h13M220 448l15 8h13M274 473h-20v17M278 473h.1M281 473h20v17M218 494h13v8M229 499l14 8h13M254 493h.1"/>
<path d="M254 497v25M301 493h.1M301 497v25M218 507h13M254 525h.1M254 529v17h20M301 525h.1M301 529v17h-20M278 546h.1"/>
</g>
<!-- layer: TEXT -->
<g fill="#000">
<path d="M822 177h1v3h2v-3h1v7h-1v-3h-2v3h-1z"/>
<path d="M824 272l3-1 1 2 1 2h-5l1 1 1 1h1l1-1h1l-2 2h-2l-1-1-1-3zM825 272l-1 2h4l-1-2z"/>
<path d="M829 332l2-1 2 1v3h-4v1l1 1h1l1-1h1l-1 2h-2l-2-1v-3zM830 332l-1 2h3l-1-2z"/>
</g>
<!-- layer: 0 -->
<g fill="none" stroke="#58595b" stroke-width=".6">
<path d="M198 396h-4v6M201 396h5M209 396h5M217 396h5M225 396h5M233 396h5M241 396h5M249 396h5M257 396h5M265 396h5M273 396h5M281 396h5"/>
<path d="M289 396h5M297 396h5M305 396h5M313 396h5M321 396h5M329 396h5M337 396h5M345 396h5M353 396h5M361 396h4v6M194 405v5M194 413v5"/>
<path d="M365 405v5M365 413v5M194 421v5M194 429v5M194 437v5M365 421v5M365 429v5M365 437v5M194 445v5M194 453v5M365 445v5M365 453v5"/>
<path d="M194 461v5M194 469v5M194 477v5M365 461v5M365 469v5M365 477v5M194 485v5M194 493v5M365 485v5M365 493v5M194 501v5M194 509v5"/>
<path d="M194 517v5M365 501v5M365 509v5M365 517v5M194 525v5M194 533v5M365 525v5M365 533v5M194 549v5h4M194 541v5M201 554h5M209 554h5"/>
<path d="M217 554h5M225 554h5M233 554h5M241 554h5M249 554h5M257 554h5M265 554h5M273 554h5M281 554h5M289 554h5M297 554h5M305 554h5"/>
<path d="M313 554h5M321 554h5M329 554h5M337 554h5M345 554h5M353 554h5M365 549v5h-4M365 541v5M194 575v6M198 567h-4v6M201 567h5M209 567h5"/>
<path d="M217 567h5M225 567h5M233 567h5M241 567h5M249 567h5M257 567h5M265 567h5M273 567h5M281 567h5M289 567h5M297 567h5M305 567h5"/>
<path d="M313 567h5M321 567h5M329 567h5M337 567h5M345 567h5M353 567h5M361 567h4v6M365 575v6M194 583v6M194 591v6M194 599v6M365 583v6"/>
<path d="M365 591v6M365 599v6M194 607v6M194 615v6M365 607v6M365 615v6M194 623v6M194 631v6M194 639v6M365 623v6M365 631v6M365 639v6"/>
<path d="M194 655v6h4M194 647v6M365 655v6h-4M365 647v6M198 674h-4v5M201 661h5M201 674h5M209 661h5M209 674h5M217 661h5M217 674h5M225 661h5"/>
<path d="M225 674h5M233 661h5M233 674h5M241 661h5M241 674h5M249 661h5M249 674h5M257 661h5M257 674h5M265 661h5M265 674h5M273 661h5"/>
<path d="M273 674h5M281 661h5M281 674h5M289 661h5M289 674h5M297 661h5M297 674h5M305 661h5M305 674h5M313 661h5M313 674h5M321 661h5"/>
<path d="M321 674h5M329 661h5M329 674h5M337 661h5M337 674h5M345 661h5M345 674h5M353 661h5M353 674h5M361 674h4v5M194 682v5M194 690v5"/>
<path d="M194 698v5M365 682v5M365 690v5M365 698v5M194 706v5M194 714v5M365 706v5M365 714v5M194 722v5M194 730v5M194 738v5M365 722v5"/>
<path d="M365 730v5M365 738v5M194 746v5M194 754v5M365 746v5M365 754v5M194 762v6h4M201 768h5M209 768h5M217 768h5M225 768h5M233 768h5"/>
<path d="M241 768h5M249 768h5M257 768h5M265 768h5M273 768h5M281 768h5M289 768h5M297 768h5M305 768h5M313 768h5M321 768h5M329 768h5"/>
<path d="M337 768h5M345 768h5M353 768h5M365 762v6h-4"/>
</g>
<g font-size="17.9" fill="#58595b">
<text x="200" y="392">Фаза АВ</text>
<text x="250" y="620">Фаза ВС</text>
<text x="250" y="727">Фаза СА</text>
</g>
<g font-size="13.7">
<text x="31" y="25">ОВ ДЗ-фф 1(3) ст.</text>
<text x="725" y="42">ДЗ-фф 1(3) ст.: Ввод</text>
<text x="62" y="55">ОВ ДЗ</text>
<text x="740" y="70">ДЗ-фф 1(3) ст.:</text>
<text x="725" y="82">Оперативный вывод</text>
<text x="32" y="84">Вывод терминала</text>
<text x="25" y="114">ДЗ-фф</text>
<text x="64" y="114">1(3) ст.на сигн</text>
<text x="740" y="134">ДЗ-фф 1(3) ст.:</text>
<text x="41" y="143">БНН 1сш:</text>
<text x="740" y="146">Срабатывание</text>
<text x="27" y="154">Срабатывание</text>
<text x="743" y="173">ДЗ-фф</text>
<text x="780" y="173">1(3) ст.:</text>
<text x="732" y="184">Срабатывание сигн</text>
<text x="58" y="202">БК:</text>
<text x="14" y="214">Срабатывание БК-б</text>
<text x="725" y="217">ДЗ-фф 1(3) ст.: Пуск</text>
<text x="58" y="232">БК:</text>
<text x="13" y="244">Срабатывание БК-м</text>
<text x="52" y="262">ОПО:</text>
<text x="740" y="267">ДЗ-фф 1(3) ст.:</text>
<text x="43" y="274">Пуск по I</text>
<text x="730" y="278">Направление прямое</text>
<text x="52" y="292">ОПО:</text>
<text x="33" y="304">Пуск по I и U</text>
<text x="495" y="315">ОН: Прямое</text>
<text x="740" y="326">ДЗ-фф 1(3) ст.:</text>
<text x="725" y="338">Направление обратное</text>
<text x="490" y="349">ОН: Обратное</text>
<text x="15" y="430">АУ: Ввод ускорения</text>
<text x="25" y="460">ОН: Прямое AB</text>
<text x="20" y="490">ОН: Обратное AB</text>
<text x="719" y="503">ДЗ-фф 1(3) ст.: ИО Z</text>
<text x="25" y="584">ОН: Прямое BC</text>
<text x="20" y="614">ОН: Обратное BC</text>
<text x="719" y="618">ДЗ-фф 1(3) ст.: ИО Z</text>
<text x="25" y="691">ОН: Прямое CA</text>
<text x="729" y="719">ДЗ-фф 1(3) ст.: ИО</text>
<text x="19" y="721">ОН: Обратное CA</text>
<text x="770" y="731">Z</text>
</g>
<g font-size="10.7">
<text x="292" y="33">&amp;</text>
<text x="190" y="50">1</text>
<text x="326" y="67">&amp;</text>
<text x="632" y="123">T1</text>
<text x="586" y="131">&amp;</text>
<text x="680" y="131">&amp;</text>
<text x="627" y="140">TON</text>
<text x="331" y="187">1</text>
<text x="377" y="195">&amp;</text>
<text x="484" y="199">&amp;</text>
<text x="438" y="208">1</text>
<text x="667" y="255">&amp;</text>
<text x="484" y="264">&amp;</text>
<text x="190" y="306">1</text>
<text x="262" y="314">Z-фф 2(4) ст.</text>
<text x="667" y="315">&amp;</text>
<text x="271" y="327">ненапр.&lt;</text>
<text x="284" y="430">1</text>
<text x="421" y="430">1</text>
<text x="267" y="485">Z</text>
<text x="280" y="485">&lt;</text>
<text x="343" y="486">&amp;</text>
<text x="30" y="528">ZAB</text>
<text x="77" y="528">Ом</text>
<text x="30" y="652">ZBC</text>
<text x="77" y="652">Ом</text>
<text x="30" y="759">ZCA</text>
<text x="77" y="759">Ом</text>
</g>
<g font-size="10.4">
<text x="226" y="12">SGF1</text>
<text x="222" y="127">SGF8</text>
<text x="529" y="187">SGF5</text>
<text x="222" y="199">SGF7</text>
<text x="576" y="251">SGF3</text>
<text x="222" y="259">SGF6</text>
<text x="230" y="323">SGF2</text>
<text x="341" y="340">SGF9</text>
<text x="239" y="409">SGF4</text>
<text x="213" y="438">SGF3</text>
<text x="222" y="490">SGF2</text>
</g>
<g font-size="9.1">
<text x="829" y="503">АВ</text>
<text x="829" y="618">BC</text>
<text x="777" y="731">CA</text>
</g>
<g font-size="7.5">
<text x="210" y="19">&quot;0&quot;</text>
<text x="227" y="23">0</text>
<text x="210" y="32">&quot;1&quot;</text>
<text x="227" y="36">1</text>
<text x="205" y="134">&quot;0&quot;</text>
<text x="223" y="139">0</text>
<text x="223" y="151">1</text>
<text x="530" y="198">0</text>
<text x="223" y="211">0</text>
<text x="530" y="211">1</text>
<text x="223" y="224">1</text>
<text x="530" y="224">2</text>
<text x="560" y="258">&quot;0&quot;</text>
<text x="577" y="262">0</text>
<text x="223" y="271">0</text>
<text x="559" y="271">&quot;1&quot;</text>
<text x="577" y="275">1</text>
<text x="223" y="284">1</text>
<text x="559" y="284">&quot;1&quot;</text>
<text x="577" y="288">2</text>
<text x="223" y="297">2</text>
<text x="214" y="331">&quot;0&quot;</text>
<text x="231" y="335">0</text>
<text x="214" y="344">&quot;1&quot;</text>
<text x="231" y="348">1</text>
<text x="325" y="348">&quot;0&quot;</text>
<text x="342" y="352">0</text>
<text x="342" y="365">1</text>
<text x="223" y="416">&quot;0&quot;</text>
<text x="240" y="420">0</text>
<text x="240" y="433">1</text>
<text x="197" y="446">&quot;1&quot;</text>
<text x="214" y="450">0</text>
<text x="214" y="463">1</text>
<text x="214" y="476">2</text>
<text x="205" y="497">&quot;0&quot;</text>
<text x="223" y="501">0</text>
<text x="205" y="511">&quot;1&quot;</text>
<text x="223" y="514">1</text>
</g>
<text font-size="7.2" x="272" y="485">АВ</text>
<g font-size="3">
<text x="279" y="348">X</text>
<text x="294" y="370">R</text>
<text x="270" y="506">X</text>
<text x="285" y="528">R</text>
</g>
</svg>
